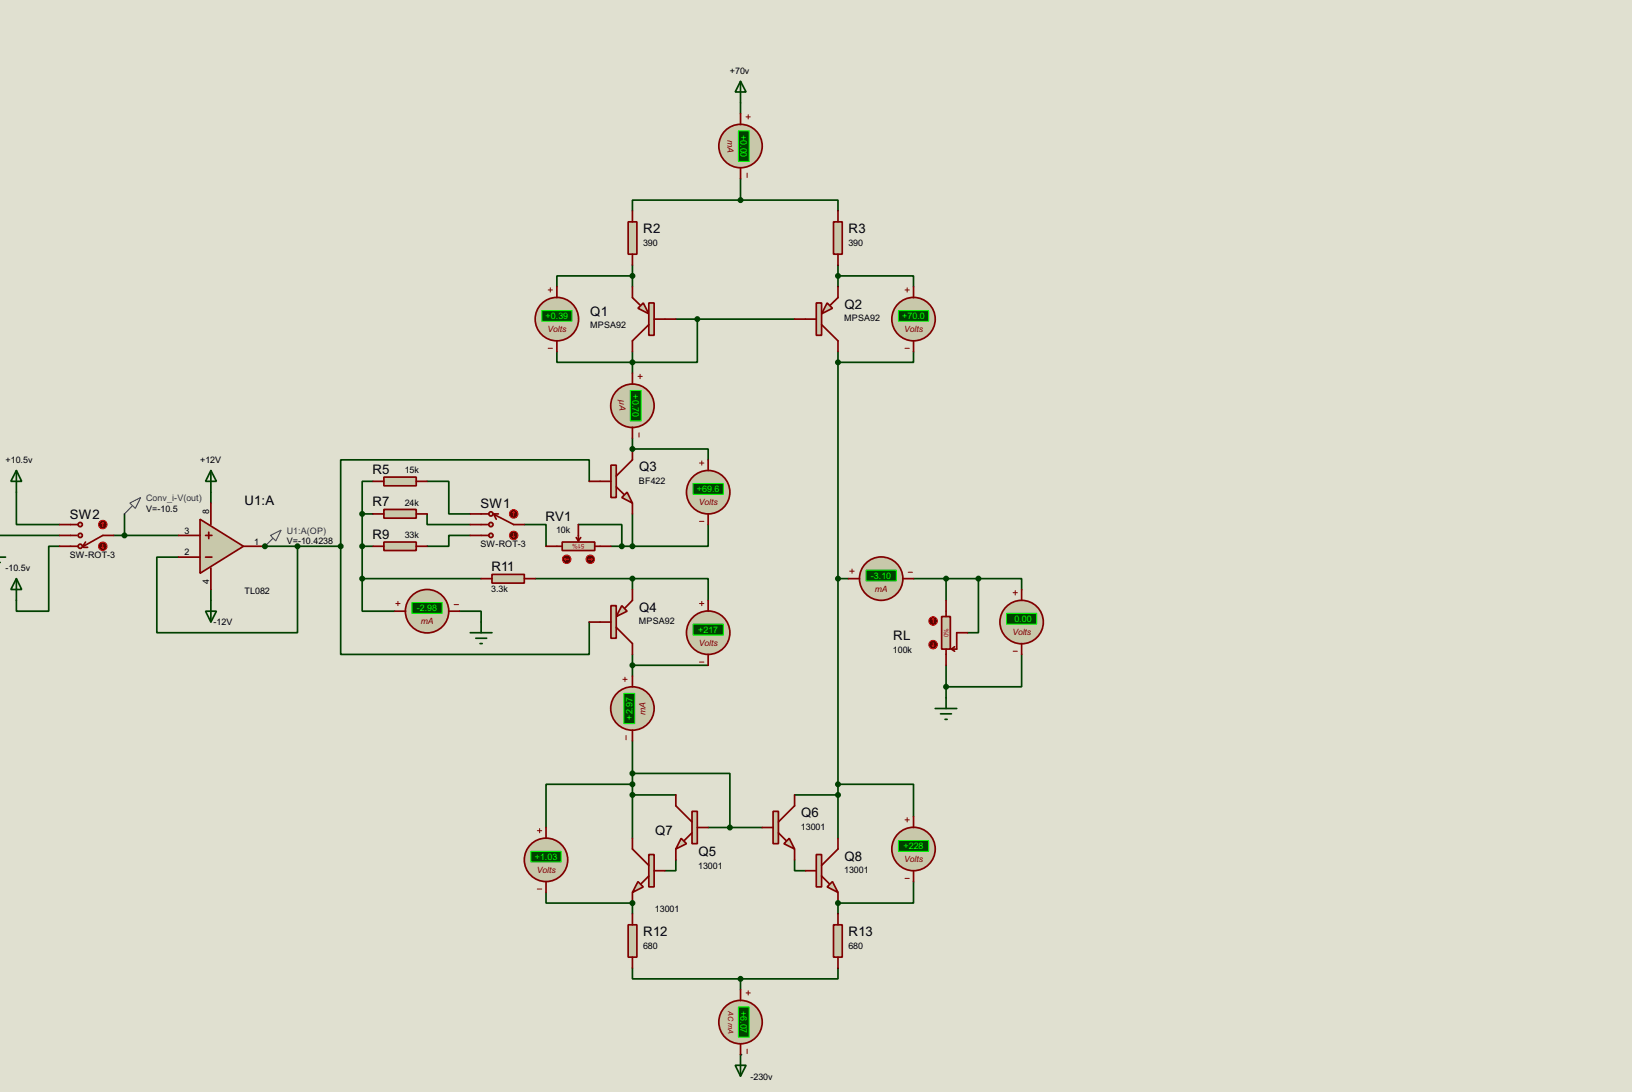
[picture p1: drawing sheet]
<svg xmlns="http://www.w3.org/2000/svg" width="383mm" height="256mm" viewBox="0 0 383 256" stroke-linecap="round" stroke-linejoin="round" font-family="sans-serif">
<path d="M0 0h383.5v256.5h-383.5z" fill="#e0e0d0"/>
<path d="M158.8 75h27.9M163.9 75v10.1h-15.3M196.9 64.8h17.8v2.6M196.9 62.3v5.1M148.6 82.6v5.1M3.9 115.6v7.6h10.1M148.6 102.9v2.6M-.1 125.8h14.1M14 128.3h-2.5v15.3h-7.6v-2.6M148.6 153.7v5.1M148.6 156.3h17.8" fill="none" stroke="#004000" stroke-width=".4"/>
<circle cx="148.6" cy="105.5" r=".2" fill="#004000"/>
<path d="M148.6 105.5h17.8v2.5M166.4 194.4h12.7M158.8 202v2.5h-2.5M186.7 202v2.5h2.6M196.9 212.1v2.6" fill="none" stroke="#004000" stroke-width=".4"/>
<circle cx="196.9" cy="212.1" r=".2" fill="#004000"/>
<path d="M148.6 174v7.7h22.9v12.7M148.6 212.1v2.6M214.7 207.1v5h-17.8" fill="none" stroke="#004000" stroke-width=".4"/>
<circle cx="148.6" cy="212.1" r=".2" fill="#004000"/>
<g fill="none" stroke="#004000" stroke-width=".4">
<path d="M174 24.2v2.5M174 47h22.9v2.6M174 47h-25.4v2.6M174 42v5M148.6 64.8h-17.7v2.6M148.6 62.3v5.1M130.9 82.6v2.5h17.7M196.9 82.6v114.3M214.7 82.6v2.5h-17.8M49.6 115.6v2.6M87.7 113.1h-2.6v7.6M100.4 113.1h5.1v7.6h5"/>
<path d="M138.5 113.1v-5.1h-58.4v20.3M49.6 138.5v2.5M80.1 128.3h-10.2v20.3h-33v-17.7h5.1M80.1 128.3v25.4h58.4v-7.6M85.1 135.9v7.7h7.7M85.1 135.9h28M85.1 128.3h2.6M85.1 120.7v15.2M85.1 120.7h2.6M100.4 120.7v2.5h10.1M110.5 125.8h-5v2.5h-5.1M123.2 123.2h5.1v5.1"/>
<path d="M125.8 135.9h22.8v2.6M135.9 123.2h10.2v5.1h-2.5M196.9 135.9h2.5M214.7 135.9h15.2M222.3 135.9v5.1M229.9 135.9h10.2v2.6M229.9 135.9v12.7h-2.5M108 143.6h5.1v2.5M222.3 156.3v7.6M240.1 153.7v7.6h-17.8M148.6 184.2h-20.3v10.2M148.6 186.7h10.2"/>
<path d="M148.6 181.7v15.2M186.7 186.7h10.2M196.9 184.2h17.8v7.6M128.3 209.6v2.5h20.3"/>
</g>
<circle cx="62.3" cy="128.3" r=".2" fill="#004000"/>
<path d="M62.3 128.3h7.6" fill="none" stroke="#004000" stroke-width=".4"/>
<circle cx="62.3" cy="128.3" r=".2" fill="#004000"/>
<path d="M26.7 125.8h15.3M29.3 120.7v5.1M148.6 227.4v2.5h25.4M174 229.9v2.6M196.9 227.4v2.5h-22.9" fill="none" stroke="#004000" stroke-width=".4"/>
<circle cx="174" cy="247.7" r=".2" fill="#004000"/>
<path d="M146.1 128.3h2.5M148.6 135.9h17.8v5.1M148.6 120.7v7.6M166.4 123.2v5.1h-17.8M110.5 148.6h5.1M111.8 149.9h2.6M112.8 151.2h.5M113.1 146.1v2.5M172.8 250.2h2.5l-1.3 2.6zM174 247.7v5.1" fill="none" stroke="#004000" stroke-width=".4"/>
<circle cx="148.6" cy="166.4" r="5.1" fill="#c8c8aa" stroke="#800000" stroke-width=".4"/>
<path d="M146.4 159.6h1M146.9 159.1v1M147.1 172.8v1" fill="none" stroke="#800000" stroke-width=".23"/>
<path d="M146.6 162.9h2.6v7.1h-2.6z" fill="#004000" stroke="#0f0" stroke-width=".23"/>
<path d="M148.6 158.8v2.5M148.6 171.5v2.5" fill="none" stroke="#800000" stroke-width=".4"/>
<circle cx="214.6" cy="199.4" r="5.1" fill="#c8c8aa" stroke="#800000" stroke-width=".4"/>
<path d="M212.7 192.6h1M213.2 192.1v1M212.7 206.3h1" fill="none" stroke="#800000" stroke-width=".23"/>
<path d="M211.1 197.4h7.1v2.6h-7.1z" fill="#004000" stroke="#0f0" stroke-width=".23"/>
<path d="M214.7 191.8v2.6M214.7 204.5v2.6" fill="none" stroke="#800000" stroke-width=".4"/>
<circle cx="166.4" cy="148.6" r="5.1" fill="#c8c8aa" stroke="#800000" stroke-width=".4"/>
<path d="M164.4 141.8h1M164.4 155.5h1M164.9 141.3v1" fill="none" stroke="#800000" stroke-width=".23"/>
<path d="M162.9 146.6h7.1v2.6h-7.1z" fill="#004000" stroke="#0f0" stroke-width=".23"/>
<path d="M166.4 141v2.6M166.4 153.7v2.6" fill="none" stroke="#800000" stroke-width=".4"/>
<path d="M90.2 112.1h7.6v2h-7.6z" fill="#c8c8aa" stroke="#800000" stroke-width=".4"/>
<path d="M87.7 113.1h2.5M97.8 113.1h2.6" fill="none" stroke="#800000" stroke-width=".4"/>
<path d="M195.9 217.2h2v7.6h-2z" fill="#c8c8aa" stroke="#800000" stroke-width=".4"/>
<path d="M196.9 214.7v2.5M196.9 224.8v2.6" fill="none" stroke="#800000" stroke-width=".4"/>
<path d="M147.6 217.2h2.1v7.6h-2.1z" fill="#c8c8aa" stroke="#800000" stroke-width=".4"/>
<path d="M148.6 214.7v2.5M148.6 224.8v2.6" fill="none" stroke="#800000" stroke-width=".4"/>
<path d="M147.6 52.1h2.1v7.6h-2.1z" fill="#c8c8aa" stroke="#800000" stroke-width=".4"/>
<path d="M148.6 49.6v2.5M148.6 59.7v2.6" fill="none" stroke="#800000" stroke-width=".4"/>
<path d="M195.9 52.1h2v7.6h-2z" fill="#c8c8aa" stroke="#800000" stroke-width=".4"/>
<path d="M196.9 49.6v2.5M196.9 59.7v2.6" fill="none" stroke="#800000" stroke-width=".4"/>
<path d="M174 19.1l1.3 2.5h-2.5zM174 19.1v5.1M3.9 110.5l1.2 2.6h-2.5zM3.9 110.5v5.1M3.9 135.9l1.2 2.6h-2.5zM3.9 135.9v5.1M219.8 166.4h5M221 167.7h2.6M222.1 169h.5M222.3 163.9v2.5" fill="none" stroke="#004000" stroke-width=".4"/>
<g fill="#c8c8aa" stroke="#800000" stroke-width=".4">
<circle cx="18.8" cy="125.8" r=".5"/>
<circle cx="18.8" cy="123.2" r=".5"/>
<circle cx="18.8" cy="128.3" r=".5"/>
</g>
<path d="M14 123.2h4.3M14 125.8h4.1M14 128.3h4.3M19.6 128.6h1M20.1 127.3l-.5 .8M26.7 125.8h-2.5l-4.6 2.5" fill="none" stroke="#800000" stroke-width=".4"/>
<circle cx="24.1" cy="123.2" r="1" fill="#400000" stroke="#f00" stroke-width=".23"/>
<path d="M24.2 122.7l-.3 .3M24.2 122.7l.2 .3M24.2 122.7v1.1" fill="none" stroke="#f00" stroke-width=".23"/>
<circle cx="24.1" cy="128.3" r="1" fill="#400000" stroke="#f00" stroke-width=".23"/>
<path d="M23.9 128.6l.3 .2M24.2 127.8v1M24.4 128.6l-.2 .2" fill="none" stroke="#f00" stroke-width=".23"/>
<path d="M0 130.9h1.3M0 132.1h.1" fill="none" stroke="#004000" stroke-width=".4"/>
<circle cx="214.6" cy="75" r="5.1" fill="#c8c8aa" stroke="#800000" stroke-width=".4"/>
<path d="M212.7 68.1h1M213.2 67.6v1M212.7 81.8h1" fill="none" stroke="#800000" stroke-width=".23"/>
<path d="M211.1 73h7.1v2.5h-7.1z" fill="#004000" stroke="#0f0" stroke-width=".23"/>
<path d="M214.7 67.4v2.5M214.7 80.1v2.5" fill="none" stroke="#800000" stroke-width=".4"/>
<circle cx="207" cy="135.9" r="5.1" fill="#c8c8aa" stroke="#800000" stroke-width=".4"/>
<path d="M199.7 134.2h1M200.2 133.7v1M213.4 134.4h1" fill="none" stroke="#800000" stroke-width=".23"/>
<path d="M203.5 133.9h7.1v2.6h-7.1z" fill="#004000" stroke="#0f0" stroke-width=".23"/>
<path d="M199.4 135.9h2.6M212.1 135.9h2.6" fill="none" stroke="#800000" stroke-width=".4"/>
<circle cx="166.4" cy="115.6" r="5.1" fill="#c8c8aa" stroke="#800000" stroke-width=".4"/>
<path d="M164.4 108.8h1M164.9 108.3v1M164.4 122.5h1" fill="none" stroke="#800000" stroke-width=".23"/>
<path d="M162.9 113.6h7.1v2.5h-7.1z" fill="#004000" stroke="#0f0" stroke-width=".23"/>
<path d="M166.4 108v2.5M166.4 120.7v2.5" fill="none" stroke="#800000" stroke-width=".4"/>
<path d="M146.1 116.9l1.3-1.3 1.2 2.6z" fill="#c8c8aa" stroke="#800000" stroke-width=".4"/>
<path d="M143.6 109.3h1.2v7.6h-1.2z" fill="#c8c8aa" stroke="#800000" stroke-width=".4"/>
<path d="M138.5 113.1h5.1M144.8 114.4l1.8 1.7M148.6 105.5v2.5l-3.8 3.8M148.6 118.2v2.5" fill="none" stroke="#800000" stroke-width=".4"/>
<path d="M146.1 142.3l1.3 1.3-2.6 1.2z" fill="#c8c8aa" stroke="#800000" stroke-width=".4"/>
<path d="M143.6 142.3h1.2v7.6h-1.2z" fill="#c8c8aa" stroke="#800000" stroke-width=".4"/>
<path d="M148.6 138.5v2.5l-1.7 1.8M138.5 146.1h5.1M144.8 147.4l3.8 3.8v2.5" fill="none" stroke="#800000" stroke-width=".4"/>
<circle cx="148.6" cy="156.3" r=".5" fill="#004000" stroke="#004000" stroke-width=".4"/>
<path d="M149.9 72.4l1.3-1.2 1.3 2.5z" fill="#c8c8aa" stroke="#800000" stroke-width=".4"/>
<path d="M152.5 71.2h1.2v7.6h-1.2z" fill="#c8c8aa" stroke="#800000" stroke-width=".4"/>
<path d="M148.6 67.4v2.5l1.8 1.8M152.5 76.3l-3.9 3.8v2.5M153.7 75h5.1" fill="none" stroke="#800000" stroke-width=".4"/>
<path d="M194.4 71.2l1.2 1.2-2.5 1.3z" fill="#c8c8aa" stroke="#800000" stroke-width=".4"/>
<path d="M191.8 71.2h1.3v7.6h-1.3z" fill="#c8c8aa" stroke="#800000" stroke-width=".4"/>
<path d="M186.7 75h5.1M193.1 76.3l3.8 3.8v2.5M196.9 67.4v2.5l-1.8 1.8" fill="none" stroke="#800000" stroke-width=".4"/>
<g fill="#004000" stroke="#004000" stroke-width=".4">
<circle cx="196.9" cy="64.8" r=".5"/>
<circle cx="163.8" cy="75" r=".5"/>
</g>
<circle cx="240" cy="146.1" r="5.1" fill="#c8c8aa" stroke="#800000" stroke-width=".4"/>
<path d="M238.1 139.2h1M238.6 138.7v1.1M238.1 153h1" fill="none" stroke="#800000" stroke-width=".23"/>
<path d="M236.5 144.1h7.1v2.5h-7.1z" fill="#004000" stroke="#0f0" stroke-width=".23"/>
<path d="M240.1 138.5v2.5M240.1 151.2v2.5" fill="none" stroke="#800000" stroke-width=".4"/>
<circle cx="148.6" cy="95.3" r="5.1" fill="#c8c8aa" stroke="#800000" stroke-width=".4"/>
<path d="M149.9 88.4h1M150.4 87.9v1.1M150.2 101.7v1" fill="none" stroke="#800000" stroke-width=".23"/>
<path d="M148.1 91.7h2.6v7.2h-2.6z" fill="#004000" stroke="#0f0" stroke-width=".23"/>
<path d="M148.6 87.7v2.5M148.6 100.4v2.5" fill="none" stroke="#800000" stroke-width=".4"/>
<g fill="#004000" stroke="#004000" stroke-width=".4">
<circle cx="148.6" cy="85.1" r=".5"/>
<circle cx="148.6" cy="105.5" r=".5"/>
</g>
<path d="M184.2 198.2l1.3-1.3 1.2 2.5z" fill="#c8c8aa" stroke="#800000" stroke-width=".4"/>
<path d="M181.7 190.6h1.2v7.6h-1.2z" fill="#c8c8aa" stroke="#800000" stroke-width=".4"/>
<path d="M179.1 194.4h2.6M182.9 195.6l1.8 1.8M186.7 186.7v2.6l-3.8 3.8M186.7 199.4v2.6" fill="none" stroke="#800000" stroke-width=".4"/>
<path d="M194.4 208.3l1.2-1.2 1.3 2.5z" fill="#c8c8aa" stroke="#800000" stroke-width=".4"/>
<path d="M191.8 200.7h1.3v7.6h-1.3z" fill="#c8c8aa" stroke="#800000" stroke-width=".4"/>
<path d="M196.9 196.9v2.5l-3.8 3.9M189.3 204.5h2.5M193.1 205.8l1.8 1.8M196.9 209.6v2.5" fill="none" stroke="#800000" stroke-width=".4"/>
<path d="M160.1 196.9l1.2 1.3-2.5 1.2z" fill="#c8c8aa" stroke="#800000" stroke-width=".4"/>
<path d="M162.6 190.6h1.3v7.6h-1.3z" fill="#c8c8aa" stroke="#800000" stroke-width=".4"/>
<path d="M158.8 186.7v2.6l3.8 3.8M158.8 199.4v2.6M162.6 195.6l-1.8 1.8M163.9 194.4h2.5" fill="none" stroke="#800000" stroke-width=".4"/>
<path d="M149.9 207.1l1.3 1.2-2.6 1.3z" fill="#c8c8aa" stroke="#800000" stroke-width=".4"/>
<path d="M152.5 200.7h1.2v7.6h-1.2z" fill="#c8c8aa" stroke="#800000" stroke-width=".4"/>
<path d="M148.6 196.9v2.5l3.9 3.9M148.6 209.6v2.5M152.5 205.8l-1.8 1.8M153.7 204.5h2.6" fill="none" stroke="#800000" stroke-width=".4"/>
<g fill="#004000" stroke="#004000" stroke-width=".4">
<circle cx="171.5" cy="194.4" r=".5"/>
<circle cx="196.9" cy="212.1" r=".5"/>
</g>
<circle cx="128.3" cy="202" r="5.1" fill="#c8c8aa" stroke="#800000" stroke-width=".4"/>
<path d="M126.3 195.1h1M126.8 194.6v1M126.3 208.8h1" fill="none" stroke="#800000" stroke-width=".23"/>
<path d="M124.8 200h7.1v2.5h-7.1z" fill="#004000" stroke="#0f0" stroke-width=".23"/>
<path d="M128.3 194.4v2.5M128.3 207.1v2.5" fill="none" stroke="#800000" stroke-width=".4"/>
<g fill="#004000" stroke="#004000" stroke-width=".4">
<circle cx="148.6" cy="181.7" r=".5"/>
<circle cx="148.6" cy="212.1" r=".5"/>
<circle cx="196.9" cy="186.7" r=".5"/>
<circle cx="148.6" cy="186.7" r=".5"/>
<circle cx="148.6" cy="184.2" r=".5"/>
<circle cx="196.9" cy="85.1" r=".5"/>
</g>
<circle cx="174" cy="34.3" r="5.1" fill="#c8c8aa" stroke="#800000" stroke-width=".4"/>
<path d="M175.3 27.5h1M175.8 27v1M175.6 40.7v1" fill="none" stroke="#800000" stroke-width=".23"/>
<path d="M173.5 30.8h2.6v7.1h-2.6z" fill="#004000" stroke="#0f0" stroke-width=".23"/>
<path d="M174 26.7v2.6M174 39.4v2.6" fill="none" stroke="#800000" stroke-width=".4"/>
<circle cx="174" cy="47" r=".5" fill="#004000" stroke="#004000" stroke-width=".4"/>
<path d="M115.6 134.9h7.6v2.1h-7.6z" fill="#c8c8aa" stroke="#800000" stroke-width=".4"/>
<path d="M113.1 135.9h2.5M123.2 135.9h2.6" fill="none" stroke="#800000" stroke-width=".4"/>
<circle cx="148.6" cy="135.9" r=".5" fill="#004000" stroke="#004000" stroke-width=".4"/>
<path d="M132.1 127.3h7.7v2h-7.7z" fill="#c8c8aa" stroke="#800000" stroke-width=".4"/>
<path d="M128.3 128.3h3.8M135.4 126.3l.5 .8M135.9 123.2v3.9M136.5 126.3l-.6 .8M139.8 128.3h3.8" fill="none" stroke="#800000" stroke-width=".4"/>
<circle cx="133.1" cy="131.4" r="1" fill="#400000" stroke="#f00" stroke-width=".23"/>
<path d="M132.6 131.4l.3 .2M132.6 131.4h1.1M132.9 131.1l-.3 .3" fill="none" stroke="#f00" stroke-width=".23"/>
<circle cx="138.7" cy="131.4" r="1" fill="#400000" stroke="#f00" stroke-width=".23"/>
<path d="M138.2 131.4h1M139 131.1l.2 .3M139.2 131.4l-.2 .2" fill="none" stroke="#f00" stroke-width=".23"/>
<circle cx="146.1" cy="128.3" r=".5" fill="#004000" stroke="#004000" stroke-width=".4"/>
<g fill="#c8c8aa" stroke="#800000" stroke-width=".4">
<circle cx="115.3" cy="123.2" r=".5"/>
<circle cx="115.3" cy="120.7" r=".5"/>
<circle cx="115.3" cy="125.8" r=".5"/>
</g>
<path d="M110.5 120.7h4.4M110.5 123.2h4.1M110.5 125.8h4.4M115.9 120.7l4.8 2.5h2.5M116.1 120.7h1M116.1 121l.5 1" fill="none" stroke="#800000" stroke-width=".4"/>
<circle cx="120.7" cy="120.7" r="1" fill="#400000" stroke="#f00" stroke-width=".23"/>
<path d="M120.7 120.2l-.2 .3M120.7 120.2l.3 .3M120.7 120.2v1" fill="none" stroke="#f00" stroke-width=".23"/>
<circle cx="120.7" cy="125.8" r="1" fill="#400000" stroke="#f00" stroke-width=".23"/>
<path d="M120.5 126l.2 .3M120.7 125.3v1M121 126l-.3 .3" fill="none" stroke="#f00" stroke-width=".23"/>
<path d="M90.2 119.7h7.6v2h-7.6z" fill="#c8c8aa" stroke="#800000" stroke-width=".4"/>
<path d="M87.7 120.7h2.5M97.8 120.7h2.6" fill="none" stroke="#800000" stroke-width=".4"/>
<path d="M90.2 127.3h7.6v2h-7.6z" fill="#c8c8aa" stroke="#800000" stroke-width=".4"/>
<path d="M87.7 128.3h2.5M97.8 128.3h2.6" fill="none" stroke="#800000" stroke-width=".4"/>
<g fill="#004000" stroke="#004000" stroke-width=".4">
<circle cx="85.1" cy="128.3" r=".5"/>
<circle cx="196.9" cy="135.9" r=".5"/>
<circle cx="196.9" cy="184.2" r=".5"/>
</g>
<circle cx="130.8" cy="75" r="5.1" fill="#c8c8aa" stroke="#800000" stroke-width=".4"/>
<path d="M128.8 68.1h1M129.3 67.6v1M128.8 81.8h1" fill="none" stroke="#800000" stroke-width=".23"/>
<path d="M127.3 73h7.1v2.5h-7.1z" fill="#004000" stroke="#0f0" stroke-width=".23"/>
<path d="M130.9 67.4v2.5M130.9 80.1v2.5" fill="none" stroke="#800000" stroke-width=".4"/>
<circle cx="148.6" cy="64.8" r=".5" fill="#004000" stroke="#004000" stroke-width=".4"/>
<path d="M221.3 144.8h2v7.7h-2z" fill="#c8c8aa" stroke="#800000" stroke-width=".4"/>
<path d="M222.3 141v3.8M222.3 152.5v3.8M223.6 152.5l.7 .5M224.3 151.9l-.7 .6M227.4 148.6h-2.6v3.9h-1.2" fill="none" stroke="#800000" stroke-width=".4"/>
<circle cx="219.2" cy="145.9" r="1" fill="#400000" stroke="#f00" stroke-width=".23"/>
<path d="M219.3 145.3l-.3 .3M219.3 145.3l.2 .3M219.3 145.3v1.1" fill="none" stroke="#f00" stroke-width=".23"/>
<circle cx="219.2" cy="151.4" r="1" fill="#400000" stroke="#f00" stroke-width=".23"/>
<path d="M219 151.7l.3 .2M219.3 150.9v1M219.5 151.7l-.2 .2" fill="none" stroke="#f00" stroke-width=".23"/>
<g fill="#004000" stroke="#004000" stroke-width=".4">
<circle cx="222.3" cy="161.3" r=".5"/>
<circle cx="229.9" cy="135.9" r=".5"/>
<circle cx="222.3" cy="135.9" r=".5"/>
</g>
<path d="M47 122l10.2 6.3-10.2 6.4z" fill="#c8c8aa" stroke="#800000" stroke-width=".4"/>
<path d="M49.6 118.2v5M42 130.9h5M42 125.8h5M48.3 130.9h1.5M48.3 125.8h1.5M49.1 125v1.5M49.6 133.4v5.1M57.2 128.3h5.1" fill="none" stroke="#800000" stroke-width=".4"/>
<g fill="#004000" stroke="#004000" stroke-width=".4">
<circle cx="69.9" cy="128.3" r=".5"/>
<circle cx="80" cy="128.3" r=".5"/>
</g>
<path d="M49.6 110.5l1.3 2.6h-2.6zM49.6 110.5v5.1M48.3 143.6h2.6l-1.3 2.5zM49.6 141v5.1" fill="none" stroke="#004000" stroke-width=".4"/>
<path d="M63.6 125.8l2.5-1.3-1.3 2.6zM64.1 126.5l-1.8 1.8" fill="none" stroke="#0000c0" stroke-width=".23"/>
<circle cx="100.3" cy="143.6" r="5.1" fill="#c8c8aa" stroke="#800000" stroke-width=".4"/>
<path d="M93 141.8h1M93.5 141.3v1M106.7 142h1.1" fill="none" stroke="#800000" stroke-width=".23"/>
<path d="M96.8 141.5h7.1v2.6h-7.1z" fill="#004000" stroke="#0f0" stroke-width=".23"/>
<path d="M92.8 143.6h2.5M105.5 143.6h2.5" fill="none" stroke="#800000" stroke-width=".4"/>
<g fill="#004000" stroke="#004000" stroke-width=".4">
<circle cx="85.1" cy="135.9" r=".5"/>
<circle cx="85.1" cy="120.7" r=".5"/>
<circle cx="62.2" cy="128.3" r=".5"/>
<circle cx="29.2" cy="125.8" r=".5"/>
</g>
<path d="M30.5 118.2l2.6-1.3-1.3 2.5zM31 118.9l-1.7 1.8" fill="none" stroke="#0000c0" stroke-width=".23"/>
<circle cx="174" cy="240.1" r="5.1" fill="#c8c8aa" stroke="#800000" stroke-width=".4"/>
<path d="M175.3 233.2h1M175.8 232.7v1M175.6 246.4v1.1" fill="none" stroke="#800000" stroke-width=".23"/>
<path d="M173.5 236.5h2.6v7.1h-2.6z" fill="#004000" stroke="#0f0" stroke-width=".23"/>
<path d="M174 232.5v2.5M174 245.2v2.5" fill="none" stroke="#800000" stroke-width=".4"/>
<g fill="#004000" stroke="#004000" stroke-width=".4">
<circle cx="174" cy="229.9" r=".5"/>
<circle cx="148.6" cy="128.3" r=".5"/>
</g>
<g font-size="3.5">
<text x="151.2" y="54.8">R2</text>
<text x="199.4" y="54.8">R3</text>
<text x="138.7" y="74.1">Q1</text>
<text x="198.4" y="72.6">Q2</text>
<text x="87.5" y="111.3">R5</text>
<text x="150.2" y="110.7">Q3</text>
<text x="57.5" y="118.6">U1:A</text>
<text x="87.5" y="118.9">R7</text>
<text x="112.9" y="119.4">SW1</text>
<text x="16.4" y="121.9">SW2</text>
<text x="128.2" y="122.3">RV1</text>
<text x="87.5" y="126.5">R9</text>
<text x="115.5" y="134.1">R11</text>
<text x="150.2" y="143.7">Q4</text>
<text x="209.9" y="150.4">RL</text>
<text x="188.3" y="192">Q6</text>
<text x="154" y="196.1">Q7</text>
<text x="164.1" y="201.2">Q5</text>
<text x="198.4" y="202.1">Q8</text>
<text x="151.2" y="219.9">R12</text>
<text x="199.4" y="219.9">R13</text>
</g>
<g font-size="2.4">
<text x="171.5" y="17.3">+70v</text>
<text x="151.1" y="57.7">390</text>
<text x="199.4" y="57.7">390</text>
<text x="138.7" y="77.2">MPSA92</text>
<text x="198.4" y="75.5">MPSA92</text>
<text x="1.3" y="108.8">+10.5v</text>
<text x="47" y="108.8">+12V</text>
<text x="95.1" y="111.2">15k</text>
<text x="150.1" y="113.6">BF422</text>
<text x="95.1" y="118.8">24k</text>
<text x="34.3" y="120.2">V=-10.5</text>
<text x="43.4" y="125.4">3</text>
<text x="49.2" y="120.7" transform="rotate(-90 49.2 120.7)">8</text>
<text x="130.7" y="125.2">10k</text>
<text x="16.4" y="131">SW-ROT-3</text>
<text x="43.4" y="130.5">2</text>
<text x="59.7" y="127.9">1</text>
<text x="67.4" y="127.8">V=-10.4238</text>
<text x="95.1" y="126.5">33k</text>
<text x="112.9" y="128.5">SW-ROT-3</text>
<text x="1.3" y="134.2">-10.5v</text>
<text x="49.2" y="137.1" transform="rotate(-90 49.2 137.1)">4</text>
<text x="57.4" y="139.4">TL082</text>
<text x="115.4" y="139.2">3.3k</text>
<text x="50.2" y="146.9">-12V</text>
<text x="150.1" y="146.6">MPSA92</text>
<text x="209.8" y="153.4">100k</text>
<text x="188.2" y="194.9">13001</text>
<text x="164.1" y="204.2">13001</text>
<text x="198.4" y="205.1">13001</text>
<text x="153.9" y="214.3">13001</text>
<text x="151.1" y="222.8">680</text>
<text x="199.4" y="222.8">680</text>
<text x="176.4" y="253.6">-230v</text>
</g>
<g font-size="2.4" fill="#0f0">
<text x="174" y="31.7" transform="rotate(90 174 31.7)">+0.00</text>
<text x="128.2" y="75">+0.39</text>
<text x="212" y="75">+70.0</text>
<text x="148.6" y="92.6" transform="rotate(90 148.6 92.6)">+0.70</text>
<text x="163.8" y="115.7">+69.6</text>
<text x="204.7" y="136">-3.10</text>
<text x="98" y="143.6">-2.98</text>
<text x="164.1" y="148.7">+217</text>
<text x="238.4" y="146.1">0.00</text>
<text x="148.7" y="169.1" transform="rotate(-90 148.7 169.1)">+2.97</text>
<text x="125.7" y="202">+1.03</text>
<text x="212.3" y="199.5">+228</text>
<text x="174" y="237.4" transform="rotate(90 174 237.4)">+6.07</text>
</g>
<g font-size="2.4" fill="#0000c0">
<text x="34.3" y="117.7">Conv_i-V(out)</text>
<text x="67.4" y="125.3">U1:A(OP)</text>
</g>
<g font-size="2.3" fill="#800000">
<text x="171" y="32.8" transform="rotate(90 171 32.8)">mA</text>
<text x="128.7" y="78.1">Volts</text>
<text x="212.5" y="78.1">Volts</text>
<text x="145.6" y="94.1" transform="rotate(90 145.6 94.1)">µA</text>
<text x="164.2" y="118.7">Volts</text>
<text x="205.6" y="139">mA</text>
<text x="98.9" y="146.7">mA</text>
<text x="237.9" y="149.2">Volts</text>
<text x="164.2" y="151.7">Volts</text>
<text x="151.7" y="167.9" transform="rotate(-90 151.7 167.9)">mA</text>
<text x="212.5" y="202.5">Volts</text>
<text x="126.1" y="205.1">Volts</text>
</g>
<text font-size="1.9" fill="#800000" x="171.1" y="237.4" transform="rotate(90 171.1 237.4)">AC mA</text>
<g font-size="1.7" fill="#c00000">
<text x="137.4" y="127.7" transform="rotate(-180 137.4 127.7)">51%</text>
<text x="222.9" y="149.6" transform="rotate(-90 222.9 149.6)">0%</text>
</g>
</svg>
